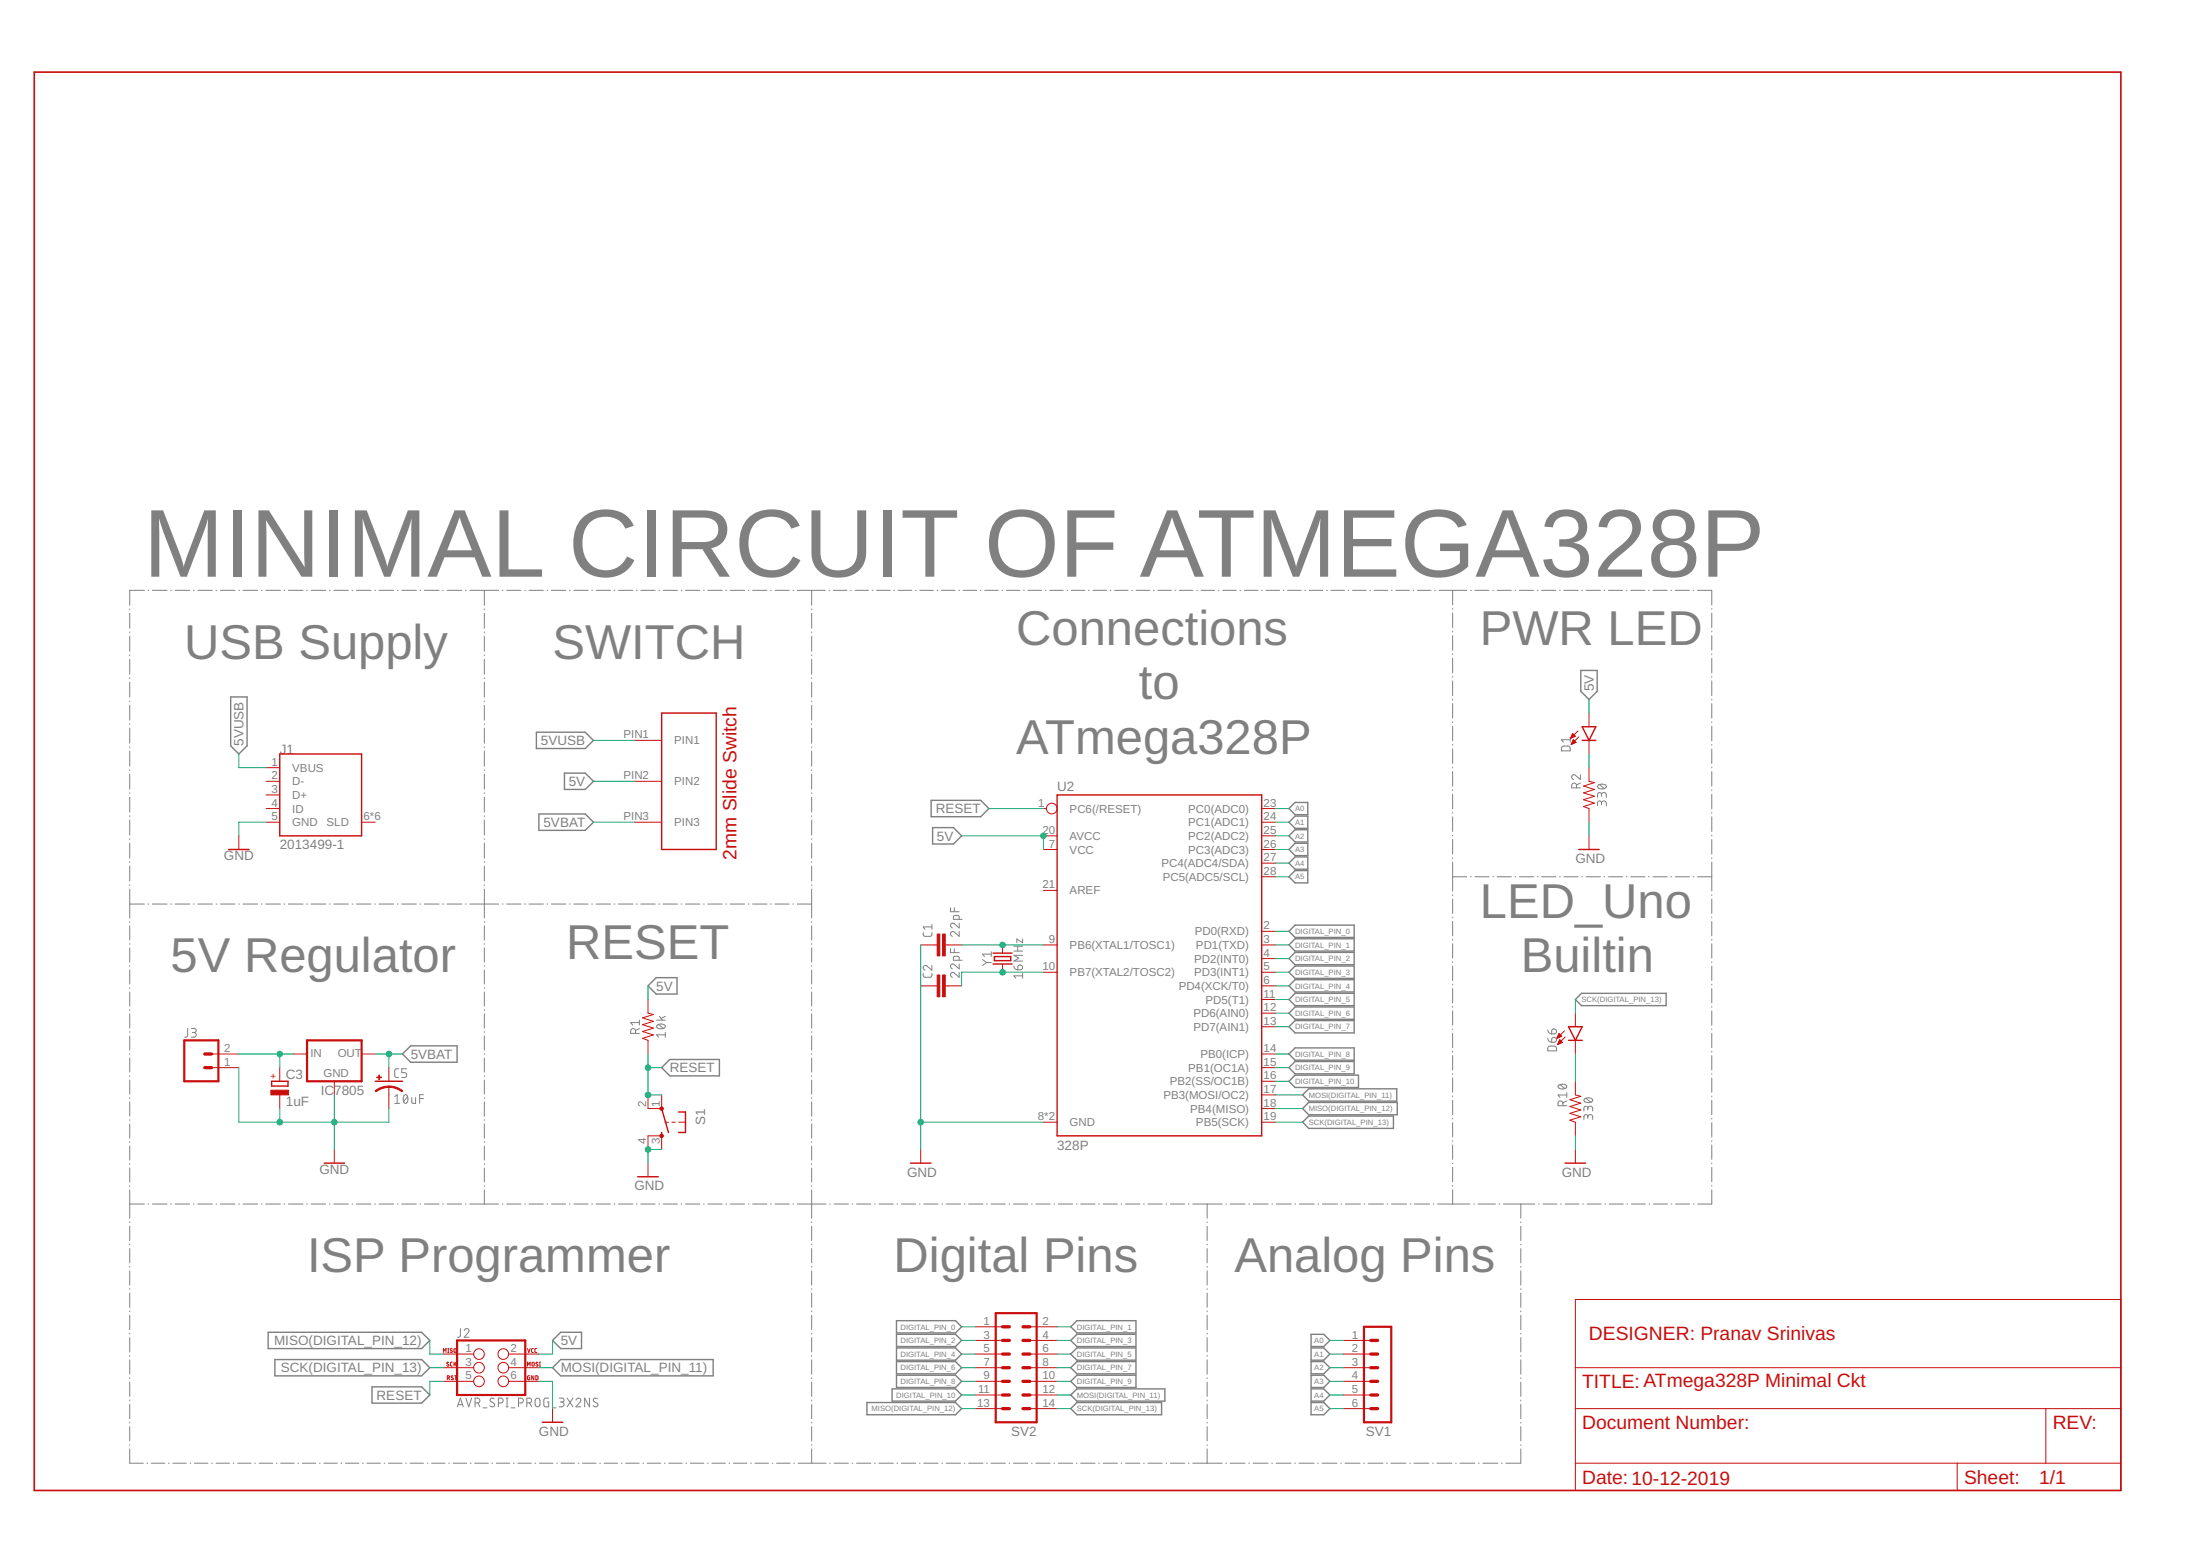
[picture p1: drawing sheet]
<svg xmlns="http://www.w3.org/2000/svg" width="594mm" height="420mm" viewBox="0 0 594 420" stroke-linecap="round" stroke-linejoin="round" font-family="sans-serif">
<g fill="none" stroke="#808080" stroke-width=".27">
<path d="M39 159.4h-4v4M40 159.4h.2M41.1 159.4h4M46.1 159.4h.2M47.3 159.4h3.9M52.2 159.4h.2M53.4 159.4h3.9M58.3 159.4h.2M59.5 159.4h4M64.5 159.4h.1M65.6 159.4h4M70.6 159.4h.2"/>
<path d="M71.8 159.4h3.9M76.7 159.4h.2M77.9 159.4h3.9M82.8 159.4h.2M84 159.4h3.9M88.9 159.4h.2M90.1 159.4h4M95.1 159.4h.1M96.2 159.4h4M101.2 159.4h.2M102.4 159.4h3.9M107.3 159.4h.2"/>
<path d="M108.5 159.4h3.9M113.4 159.4h.2M114.6 159.4h4M119.5 159.4h.2M120.7 159.4h4M125.7 159.4h.2M126.9 159.4h7.7M130.8 159.4v4M135.6 159.4h.2M136.8 159.4h3.9M141.7 159.4h.2M142.9 159.4h3.8"/>
<path d="M147.7 159.4h.2M148.9 159.4h3.9M153.8 159.4h.1M154.9 159.4h3.9M159.8 159.4h.2M161 159.4h3.8M165.8 159.4h.2M167 159.4h3.9M171.9 159.4h.2M173 159.4h3.9M177.9 159.4h.2M179.1 159.4h3.8"/>
<path d="M183.9 159.4h.2M185.1 159.4h3.9M190 159.4h.2M191.2 159.4h3.8M196 159.4h.2M197.2 159.4h3.9M202.1 159.4h.1M203.2 159.4h3.9M208.1 159.4h.2M209.3 159.4h3.8M214.1 159.4h.2M215.3 159.4h7.5"/>
<path d="M219.2 159.4v4M223.8 159.4h.2M225 159.4h3.7M229.7 159.4h.2M230.9 159.4h3.6M235.5 159.4h.2M236.7 159.4h3.7M241.4 159.4h.2M242.5 159.4h3.7M247.2 159.4h.2M248.4 159.4h3.7M253 159.4h.2"/>
<path d="M254.2 159.4h3.7M258.9 159.4h.2M260.1 159.4h3.6M264.7 159.4h.2M265.9 159.4h3.7M270.6 159.4h.2M271.8 159.4h3.6M276.4 159.4h.2M277.6 159.4h3.7M282.3 159.4h.1M283.4 159.4h3.7M288.1 159.4h.2"/>
<path d="M289.3 159.4h3.6M293.9 159.4h.2M295.1 159.4h3.7M299.8 159.4h.2M301 159.4h3.6M305.6 159.4h.2M306.8 159.4h3.7M311.5 159.4h.2M312.7 159.4h3.6M317.3 159.4h.2M318.5 159.4h3.7M323.2 159.4h.1"/>
<path d="M324.3 159.4h3.7M329 159.4h.2M330.2 159.4h3.6M334.8 159.4h.2M336 159.4h3.7M340.7 159.4h.2M341.9 159.4h3.6M346.5 159.4h.2M347.7 159.4h3.7M352.4 159.4h.2M353.5 159.4h3.7M358.2 159.4h.2"/>
<path d="M359.4 159.4h3.7M364 159.4h.2M365.2 159.4h3.7M369.9 159.4h.2M371.1 159.4h3.6M375.7 159.4h.2M376.9 159.4h3.7M381.6 159.4h.2M382.8 159.4h3.6M387.4 159.4h.2M388.6 159.4h7.5M392.3 159.4v3.9"/>
<path d="M397.1 159.4h.2M398.3 159.4h3.8M403.1 159.4h.2M404.3 159.4h3.8M409.1 159.4h.2M410.3 159.4h3.8M415.1 159.4h.2M416.3 159.4h3.8M421.1 159.4h.2M422.3 159.4h3.8M427.1 159.4h.2M428.3 159.4h3.9"/>
<path d="M433.2 159.4h.1M434.3 159.4h3.9M439.2 159.4h.2M440.4 159.4h3.8M445.2 159.4h.2M446.4 159.4h3.8M451.2 159.4h.2M452.4 159.4h3.8M457.2 159.4h.2M458.4 159.4h3.8v3.9M35 164.4v.2M35 165.6v4.1"/>
<path d="M35 170.6v.2M35 171.8v4.1M35 176.8v.2M35 178v4.1M130.8 164.4v.2M130.8 165.6v4.1M130.8 170.6v.2M130.8 171.8v4.1M130.8 176.8v.2M130.8 178v4.1M219.2 164.4v.2M219.2 165.6v4.1"/>
<path d="M219.2 170.6v.2M219.2 171.8v4.1M219.2 176.8v.2M219.2 178v4.1M392.3 164.3v.2M392.3 165.5v4M392.3 170.5v.1M392.3 171.6v4M392.3 176.6v.2M392.3 177.8v3.9M462.2 164.3v.2M462.2 165.5v4"/>
<path d="M462.2 170.5v.1M462.2 171.6v4M462.2 176.6v.2M462.2 177.8v3.9M35 183v.2M35 184.2v4.1M35 189.3v.1M35 190.4v4.1M35 195.5v.1M35 196.6v4.1M130.8 183v.2M130.8 184.2v4.1"/>
<path d="M130.8 189.3v.1M130.8 190.4v4.1M130.8 195.5v.1M130.8 196.6v4.1M219.2 183v.2M219.2 184.2v4.1M219.2 189.3v.1M219.2 190.4v4.1M219.2 195.5v.1M219.2 196.6v4.1M392.3 182.7v.2M392.3 183.9v3.9"/>
<path d="M392.3 188.8v.2M392.3 190v3.9M392.3 194.9v.2M392.3 196.1v3.9M424 199.1v1.3M424 199.7h-2.4l.6 .7M462.2 182.7v.2M462.2 183.9v3.9M462.2 188.8v.2M462.2 190v3.9M462.2 194.9v.2M462.2 196.1v3.9"/>
<path d="M35 201.7v.2M35 202.8v4.1M35 207.9v.2M35 209v4.1M35 214.1v.2M35 215.3v4M130.8 201.7v.2M130.8 202.8v4.1M130.8 207.9v.2M130.8 209v4.1M130.8 214.1v.2M130.8 215.3v4"/>
<path d="M219.2 201.7v.2M219.2 202.8v4.1M219.2 207.9v.2M219.2 209v4.1M219.2 214.1v.2M219.2 215.3v4M392.3 201v.2M392.3 202.2v4M392.3 207.2v.1M392.3 208.3v4M392.3 213.3v.2M392.3 214.5v3.9"/>
<path d="M392.3 219.4v.2M421.8 201.7l.5-.3 1.4 .2 .3 .3v.9h-2.4zM425.7 212.7v-.6a.66 .66 0 0 0-.6-.7 .66 .66 0 0 0-.7 .7v.6h2.4M426.8 209.2v1.3l-1.4-1.1a.65 .65 0 0 0-1 .2 .65 .65 0 0 0 .5 .9M426.8 211.4l-1.1 .6M431.6 212a1.33 1.33 0 0 1 2.1 .5 1.48 1.48 0 0 1-2.3-.1zM431.9 211.9l1.3 1M432.5 216.9a.66 .66 0 0 1 .6-.6 .66 .66 0 0 1 .7 .6v.7M432.5 217.3v-.5a.53 .53 0 0 0-.6-.5 .53 .53 0 0 0-.5 .5v.8M432.5 214.7a.66 .66 0 0 1 .6-.7 .66 .66 0 0 1 .7 .7v.6M432.5 215v-.5a.53 .53 0 0 0-.6-.5 .53 .53 0 0 0-.5 .5v.8M462.2 201v.2"/>
<path d="M462.2 202.2v4M462.2 207.2v.1M462.2 208.3v4M462.2 213.3v.2M462.2 214.5v3.9M462.2 219.4v.2M35 220.3v.2M35 221.5v4M35 226.5v.2M35 227.7v4M35 232.7v.2M35 233.9v4"/>
<path d="M35 238.9v.2M130.8 220.3v.2M130.8 221.5v4M130.8 226.5v.2M130.8 227.7v4M130.8 232.7v.2M130.8 233.9v4M130.8 238.9v.2M219.2 220.3v.2M219.2 221.5v4M219.2 226.5v.2M219.2 227.7v4"/>
<path d="M219.2 232.7v.2M219.2 233.9v4M219.2 238.9v.2M392.3 220.6v3.9M392.3 225.5v.2M392.3 226.7v3.9M392.3 231.6v.2M392.3 232.8v7.8M392.3 236.7h3.8M397.1 236.7h.2M398.3 236.7h3.8M403.1 236.7h.2"/>
<path d="M404.3 236.7h3.8M409.1 236.7h.2M410.3 236.7h3.8M415.1 236.7h.2M416.3 236.7h3.8M421.1 236.7h.2M422.3 236.7h3.8M427.1 236.7h.2M428.3 236.7h3.9M433.2 236.7h.1M434.3 236.7h3.9M439.2 236.7h.2"/>
<path d="M440.4 236.7h3.8M445.2 236.7h.2M446.4 236.7h3.8M451.2 236.7h.2M452.4 236.7h3.8M457.2 236.7h.2M458.4 236.7h3.8M462.2 220.6v3.9M462.2 225.5v.2M462.2 226.7v3.9M462.2 231.6v.2M462.2 232.8v7.8"/>
<path d="M35 244.1h4M35 240.1v7.8M35 248.9v.2M35 250v3.8M35 254.8v.2M35 256v3.8M40 244.1h.2M41.1 244.1h4M46.1 244.1h.2M47.3 244.1h3.9M52.2 244.1h.2M53.4 244.1h3.9"/>
<path d="M58.3 244.1h.2M59.5 244.1h4M64.5 244.1h.1M65.6 244.1h4M70.6 244.1h.2M71.8 244.1h3.9M76.7 244.1h.2M77.9 244.1h3.9M82.8 244.1h.2M84 244.1h3.9M88.9 244.1h.2M90.1 244.1h4"/>
<path d="M95.1 244.1h.1M96.2 244.1h4M101.2 244.1h.2M102.4 244.1h3.9M107.3 244.1h.2M108.5 244.1h3.9M113.4 244.1h.2M114.6 244.1h4M119.5 244.1h.2M120.7 244.1h4M125.7 244.1h.2M126.9 244.1h7.7"/>
<path d="M130.8 240.1v7.8M130.8 248.9v.2M130.8 250v3.8M130.8 254.8v.2M130.8 256v3.8M135.6 244.1h.2M136.8 244.1h3.9M141.7 244.1h.2M142.9 244.1h3.8M147.7 244.1h.2M148.9 244.1h3.9M153.8 244.1h.1"/>
<path d="M154.9 244.1h3.9M159.8 244.1h.2M161 244.1h3.8M165.8 244.1h.2M167 244.1h3.9M171.9 244.1h.2M173 244.1h3.9M177.9 244.1h.2M179.1 244.1h3.8M183.9 244.1h.2M185.1 244.1h3.9M190 244.1h.2"/>
<path d="M191.2 244.1h3.8M196 244.1h.2M197.2 244.1h3.9M202.1 244.1h.1M203.2 244.1h3.9M208.1 244.1h.2M209.3 244.1h3.8M214.1 244.1h.2M215.3 244.1h3.9M219.2 240.1v7.8M219.2 248.9v.2M219.2 250v3.8"/>
<path d="M219.2 254.8v.2M219.2 256v3.8M249.3 251.8v.7l.5 .3h1.5l.3-.3 .1-.7M251.7 249.6v1.4M251.7 250.3h-2.4l.5 .7M256.7 245.1v1.1h2.3M256.7 256.2v1h2.3M257.7 245.1v1.1M257.7 256.2v1M259 251.5v1.3l-1.3-1.1a.65 .65 0 0 0-1 .2 .65 .65 0 0 0 .5 .9M259 249.3v1.3l-1.3-1.2a.65 .65 0 0 0-1 .3 .65 .65 0 0 0 .5 .9M259 248.2v-.8l-.2-.2h-1l-.3 .2v.8h2.3"/>
<path d="M259 259.3v-.8l-.2-.2-1-.1-.3 .3v.8h2.3M265.3 259.1l1.1 .8M266.4 259.9l-1.1 .8M266.4 259.9h1.3M267.7 257.6h-2.4l.5 .7M267.7 257v1.3M273.8 256.8h2.3M273.8 255.5h2.3M274.8 255.5v1.3M276.1 253.5v1.1l-1.5-1.1v1.1M276.1 258h-2.3l1.3 .7-1.3 .8h2.3M392.3 241.6v.2"/>
<path d="M392.3 242.8v3.8M392.3 247.6v.2M392.3 248.8v3.9M392.3 253.7v.2M392.3 254.8v3.9M392.3 259.7v.2M462.2 241.6v.2M462.2 242.8v3.8M462.2 247.6v.2M462.2 248.8v3.9M462.2 253.7v.2M462.2 254.8v3.9"/>
<path d="M462.2 259.7v.2M35 260.8v.1M35 261.9v3.8M35 266.7v.2M35 267.9v3.8M35 272.6v.2M35 273.8v3.8M35 278.6v.2M35 279.8v3.7M50.7 277.7l-.1 2-.2 .3-.5 .1M51.7 277.7h.8a.53 .53 0 0 1 .5 .6 .53 .53 0 0 1-.5 .5h-.6M52.3 278.8a.65 .65 0 0 1 .7 .6 .65 .65 0 0 1-.7 .7h-.6"/>
<path d="M130.8 260.8v.1M130.8 261.9v3.8M130.8 266.7v.2M130.8 267.9v3.8M130.8 272.6v.2M130.8 273.8v3.8M130.8 278.6v.2M130.8 279.8v3.7M171.6 279v-.6a.66 .66 0 0 0-.6-.7 .66 .66 0 0 0-.7 .7v.6h2.4M172.7 277.7l-1.1 .6M172.7 276.1h-2.4l.5 .7M172.7 275.5v1.3"/>
<path d="M177.3 275.5h2.4M177.4 276.9a1.48 1.48 0 0 1 2.3 .3 1.4 1.4 0 0 1-2.4 0zM177.8 276.6l1.3 1.1M178.1 274.4l.8 1.1M179.7 279.4h-2.4l.5 .7M179.7 278.8v1.3M179.7 274.4l-1.2 .6M219.2 260.8v.1M219.2 261.9v3.8M219.2 266.7v.2M219.2 267.9v3.8M219.2 272.6v.2"/>
<path d="M219.2 273.8v3.8M219.2 278.6v.2M219.2 279.8v3.7M249.3 262.8v.8l.5 .3 1.6-.1 .3-1M251.7 260.7v1.3l-1.4-1.1a.64 .64 0 0 0-1 .2 .64 .64 0 0 0 .5 .9M259 262.6v1.3l-1.3-1.1a.65 .65 0 0 0-1 .2 .65 .65 0 0 0 .5 .9M259 260.3v1.3l-1.3-1.1a.65 .65 0 0 0-1 .2 .65 .65 0 0 0 .5 .9M273.8 260.8l.3 .8 .7 .3M275 260.7a.67 .67 0 0 1 1.1 .3 .67 .67 0 0 1-.6 .9h-.7v-1zM276.1 263.5h-2.3l.5 .6M276.1 262.8v1.3M392.3 260.9v3.9"/>
<path d="M392.3 265.7v.2M392.3 266.9v3.9M392.3 271.8v.2M392.3 273v3.8M392.3 277.8v.2M392.3 279v3.9M418 278.1l.3 .7 .7 .4M419.1 278.1a.68 .68 0 0 1 1.1 .1 .68 .68 0 0 1-.5 1h-.7zM462.2 260.9v3.9M462.2 265.7v.2M462.2 266.9v3.9M462.2 271.8v.2"/>
<path d="M462.2 273v3.8M462.2 277.8v.2M462.2 279v3.9M35 284.5v.2M35 285.7v3.8M35 290.5v.2M35 291.7v3.7M35 296.4v.2M35 297.6v3.7M106.6 296.1l.7-.5v2.3M106.6 297.9h1.3M107.6 288.6l-.8 .1-.2 .4v1.5l.4 .3 .6 .1"/>
<path d="M109.1 295.8a.64 .64 0 0 1 .8-.1 .64 .64 0 0 1 .3 .8 1.01 1.01 0 0 1-.8 1.4 1.69 1.69 0 0 1-.3-2.1zM109.8 288.6h-1.3v1h.8a.67 .67 0 0 1 .5 .7 .67 .67 0 0 1-.5 .7h-.8M110 296.1l-1 1.3M111.2 296.4v1.3l.4 .2h.6v-1.5M113.3 296.6h1.1M114.4 295.6h-1.1v2.3M130.8 284.5v.2M130.8 285.7v3.8M130.8 290.5v.2M130.8 291.7v3.7M130.8 296.4v.2M130.8 297.6v3.7"/>
<path d="M219.2 284.5v.2M219.2 285.7v3.8M219.2 290.5v.2M219.2 291.7v3.7M219.2 296.4v.2M219.2 297.6v3.7M392.3 283.8v.3M392.3 285v3.9M392.3 289.9v.2M392.3 291.1v3.8M392.3 295.9v.2M392.3 297.1v3.9"/>
<path d="M418 280.4l.3 .7 .7 .3M418.1 282.7l.5-.2 1.5 .1 .2 .3v.9h-2.3zM419.1 280.3a.68 .68 0 0 1 1.1 .1 .68 .68 0 0 1-.5 1h-.7zM420.8 293.1a1.5 1.5 0 0 1 2.3 .3 1.38 1.38 0 0 1-2.4 0zM421.2 292.9l1.4 1M422 298.6v-.7a.66 .66 0 0 0-.6-.6 .66 .66 0 0 0-.7 .6v.7h2.4M423.1 297.3l-1.1 .5M423.1 295.7h-2.4l.5 .6M423.1 295v1.3M427.8 296.8a1.48 1.48 0 0 1 2.3 .3 1.4 1.4 0 0 1-2.4 0zM428.2 296.6l1.4 1M428.8 299.3a.66 .66 0 0 1 .6-.6 .66 .66 0 0 1 .7 .6v.7"/>
<path d="M428.8 299.7v-.5a.53 .53 0 0 0-.6-.5 .53 .53 0 0 0-.5 .5v.8M462.2 283.8v.3M462.2 285v3.9M462.2 289.9v.2M462.2 291.1v3.8M462.2 295.9v.2M462.2 297.1v3.9M35 302.3v.2M35 303.5v3.8M35 308.3v.2M35 309.5v3.7M35 314.2v.2"/>
<path d="M35 315.4v3.8M130.8 302.3v.2M130.8 303.5v3.8M130.8 308.3v.2M130.8 309.5v3.7M130.8 314.2v.2M130.8 315.4v3.8M219.2 302.3v.2M219.2 303.5v3.8M219.2 308.3v.2M219.2 309.5v3.7M219.2 314.2v.2"/>
<path d="M219.2 315.4v3.8M392.3 302v.2M392.3 303.1v3.9M392.3 308v.2M392.3 309.2v3.9M392.3 314v.2M392.3 315.2v3.9M428.8 301.6a.66 .66 0 0 1 .6-.7 .66 .66 0 0 1 .7 .7v.7M428.8 302v-.5a.53 .53 0 0 0-.6-.5 .53 .53 0 0 0-.5 .5v.8M462.2 302v.2M462.2 303.1v3.9M462.2 308v.2"/>
<path d="M462.2 309.2v3.9M462.2 314v.2M462.2 315.2v3.9M35 320.2v.2M35 321.4v7.6M35 329.9v.2M35 331.1v3.9M35 336v.1M35 337.1v3.9M35 325.1h4M40 325.1h.2M41.1 325.1h4"/>
<path d="M46.1 325.1h.2M47.3 325.1h3.9M52.2 325.1h.2M53.4 325.1h3.9M58.3 325.1h.2M59.5 325.1h4M64.5 325.1h.1M65.6 325.1h4M70.6 325.1h.2M71.8 325.1h3.9M76.7 325.1h.2M77.9 325.1h3.9"/>
<path d="M82.8 325.1h.2M84 325.1h3.9M88.9 325.1h.2M90.1 325.1h4M95.1 325.1h.1M96.2 325.1h4M101.2 325.1h.2M102.4 325.1h3.9M107.3 325.1h.2M108.5 325.1h3.9M113.4 325.1h.2M114.6 325.1h4"/>
<path d="M119.5 325.1h.2M120.7 325.1h4M125.7 325.1h.2M126.9 325.1h7.7M130.8 320.2v.2M130.8 321.4v3.7M135.6 325.1h.2M136.8 325.1h3.9M141.7 325.1h.2M142.9 325.1h3.8M147.7 325.1h.2M148.9 325.1h3.9"/>
<path d="M153.8 325.1h.1M154.9 325.1h3.9M159.8 325.1h.2M161 325.1h3.8M165.8 325.1h.2M167 325.1h3.9M171.9 325.1h.2M173 325.1h3.9M177.9 325.1h.2M179.1 325.1h3.8M183.9 325.1h.2M185.1 325.1h3.9"/>
<path d="M190 325.1h.2M191.2 325.1h3.8M196 325.1h.2M197.2 325.1h3.9M202.1 325.1h.1M203.2 325.1h3.9M208.1 325.1h.2M209.3 325.1h3.8M214.1 325.1h.2M215.3 325.1h7.8M219.2 320.2v.2M219.2 321.4v7.6"/>
<path d="M219.2 329.9v.2M219.2 331.1v3.9M219.2 336v.1M219.2 337.1v3.9M224 325.1h.2M225.2 325.1h3.9M230.1 325.1h.2M231.3 325.1h3.9M236.2 325.1h.1M237.3 325.1h3.9M242.2 325.1h.2M243.4 325.1h3.9"/>
<path d="M248.3 325.1h.2M249.4 325.1h3.9M254.3 325.1h.2M255.5 325.1h3.9M260.4 325.1h.2M261.6 325.1h3.8M266.4 325.1h.2M267.6 325.1h3.9M272.5 325.1h.2M273.7 325.1h3.8M278.5 325.1h.2M279.7 325.1h3.9"/>
<path d="M284.6 325.1h.2M285.8 325.1h3.8M290.6 325.1h.2M291.8 325.1h3.9M296.7 325.1h.2M297.9 325.1h3.9M302.7 325.1h.2M303.9 325.1h3.9M308.8 325.1h.2M310 325.1h3.9M314.9 325.1h.1M316 325.1h3.9"/>
<path d="M320.9 325.1h.2M322.1 325.1h7.9M326 325.1v3.9M326 329.9v.2M326 331.1v3.9M326 336v.1M326 337.1v3.9M331 325.1h.2M332.2 325.1h4M337.2 325.1h.2M338.4 325.1h4.1M343.5 325.1h.1"/>
<path d="M344.6 325.1h4.1M349.7 325.1h.2M350.9 325.1h4M355.9 325.1h.2M357.1 325.1h4M362.1 325.1h.2M363.3 325.1h4.1M368.3 325.1h.3M369.5 325.1h4.1M374.6 325.1h.2M375.8 325.1h4M380.8 325.1h.2"/>
<path d="M382 325.1h4M387 325.1h.2M388.2 325.1h8.7M392.3 320.1v.2M392.3 321.3v3.8M397.9 325.1h.2M399.1 325.1h4.7M404.8 325.1h.2M406 325.1h8.5M410.7 325.1v3.9M410.7 329.9v.2M410.7 331.1v3.9"/>
<path d="M410.7 336v.1M410.7 337.1v3.9M415.5 325.1h.1M416.6 325.1h3.8M421.4 325.1h.2M422.6 325.1h3.8M427.4 325.1h.2M428.6 325.1h3.8M433.4 325.1h.2M434.6 325.1h3.7M439.3 325.1h.2M440.5 325.1h3.8"/>
<path d="M445.3 325.1h.2M446.5 325.1h3.8M451.3 325.1h.2M452.5 325.1h3.7M457.2 325.1h.2M462.2 321.3v3.8h-3.8M462.2 320.1v.2M35 342v.2M35 343.2v3.8M35 348v.2M35 349.2v3.8M35 354v.2"/>
<path d="M35 355.2v3.8M124.3 358.8v1.9l-.3 .4h-.5M125.3 359.3a.64 .64 0 0 1 1-.5 .64 .64 0 0 1 .1 1l-1.1 1.3h1.4M219.2 342v.2M219.2 343.2v3.8M219.2 348v.2M219.2 349.2v3.8M219.2 354v.2M219.2 355.2v3.8M326 342v.2M326 343.2v3.8M326 348v.2"/>
<path d="M326 349.2v3.8M326 354v.2M326 355.2v3.8M410.7 342v.2M410.7 343.2v3.8M410.7 348v.2M410.7 349.2v3.8M410.7 354v.2M410.7 355.2v3.8M35 360v.2M35 361.2v3.8M35 366v.2"/>
<path d="M35 367.2v3.9M35 372v.2M35 373.2v3.9M35 378v.2M35 379.2v3.9M123.5 379.9l.8-2.4 .8 2.4M123.7 379.3h1.2M125.8 377.5l.8 2.4 .8-2.4M128.3 378.8h.6a.66 .66 0 0 0 .7-.6 .66 .66 0 0 0-.7-.7h-.6v2.4M129.1 378.8l.5 1.1M133.5 377.7a.58 .58 0 0 0-.9-.1 .58 .58 0 0 0 0 .9l.7 .4a.59 .59 0 0 1 .1 .9 .59 .59 0 0 1-.9-.1l-.2-.1M134.6 378.8h.6a.66 .66 0 0 0 .7-.6 .66 .66 0 0 0-.7-.7h-.6v2.4"/>
<path d="M136.7 377.5h.5M136.7 379.9h.5M136.9 377.5v2.4M140 378.8h.7a.66 .66 0 0 0 .6-.6 .66 .66 0 0 0-.6-.7h-.7v2.4M142.3 378.8h.6a.66 .66 0 0 0 .7-.6 .66 .66 0 0 0-.7-.7h-.6v2.4M143 378.8l.6 1.1M144.6 377.8a.65 .65 0 0 1 .8-.3 .65 .65 0 0 1 .4 .7v1a.66 .66 0 0 1-.6 .7 .66 .66 0 0 1-.7-.7zM148.2 377.5l-1 .1-.3 .2v1.6l.2 .4 1.1 .1v-1.3h-.4M151 377.5h.8a.52 .52 0 0 1 .5 .5 .52 .52 0 0 1-.5 .6h-.5M151.7 378.6a.66 .66 0 0 1 .6 .6 .66 .66 0 0 1-.6 .7h-.7M153.1 377.5l1.6 2.4M154.7 377.5l-1.6 2.4"/>
<path d="M155.5 378.1a.65 .65 0 0 1 .9-.6 .65 .65 0 0 1 .3 1.1l-1.2 1.3h1.3M159.2 377.5v2.4l-1.3-2.4v2.4M161.3 377.7a.58 .58 0 0 0-.9-.1 .58 .58 0 0 0 .1 .9l.7 .4a.59 .59 0 0 1 .1 .9 .59 .59 0 0 1-.9-.1l-.3-.1M219.2 360v.2M219.2 361.2v3.8M219.2 366v.2M219.2 367.2v3.9M219.2 372v.2M219.2 373.2v3.9M219.2 378v.2M219.2 379.2v3.9M326 360v.2"/>
<path d="M326 361.2v3.8M326 366v.2M326 367.2v3.9M326 372v.2M326 373.2v3.9M326 378v.2M326 379.2v3.9M410.7 360v.2M410.7 361.2v3.8M410.7 366v.2M410.7 367.2v3.9M410.7 372v.2"/>
<path d="M410.7 373.2v3.9M410.7 378v.2M410.7 379.2v3.9M35 384v.3M35 385.2v3.9M35 390.1v.2M35 391.2v3.9h3.7M39.7 395.1h.2M40.9 395.1h3.6M45.5 395.1h.2M46.7 395.1h3.6M51.3 395.1h.2"/>
<path d="M52.5 395.1h3.7M57.1 395.1h.2M58.3 395.1h3.7M63 395.1h.2M64.2 395.1h3.6M68.8 395.1h.2M70 395.1h3.6M74.6 395.1h.2M75.8 395.1h3.6M80.4 395.1h.2M81.6 395.1h3.7M86.3 395.1h.1"/>
<path d="M87.4 395.1h3.7M92.1 395.1h.2M93.3 395.1h3.6M97.9 395.1h.2M99.1 395.1h3.6M103.7 395.1h.2M104.9 395.1h3.6M109.5 395.1h.2M110.7 395.1h3.7M115.4 395.1h.1M116.5 395.1h3.7M121.2 395.1h.2"/>
<path d="M122.4 395.1h3.6M127 395.1h.2M128.2 395.1h3.6M130.5 380.2h1M132.8 395.1h.2M134 395.1h3.7M138 380.2h1M138.6 395.1h.3M139.8 395.1h3.7M144.5 395.1h.2M145.6 395.1h3.7M149.1 380.2h1.1"/>
<path d="M150.3 395.1h.2M151.5 395.1h3.6M156.1 395.1h.2M157.3 395.1h3.7M161.9 395.1h.2M163.1 395.1h3.7M167.8 395.1h.2M169 395.1h3.6M173.6 395.1h.2M174.8 395.1h3.6M179.4 395.1h.2M180.6 395.1h3.6"/>
<path d="M185.2 395.1h.2M186.4 395.1h3.7M191.1 395.1h.1M192.2 395.1h3.7M196.9 395.1h.2M198.1 395.1h3.6M202.7 395.1h.2M203.9 395.1h3.6M208.5 395.1h.2M209.7 395.1h3.6M214.3 395.1h.2M215.5 395.1h7.6"/>
<path d="M219.2 384v.3M219.2 385.2v3.9M219.2 390.1v.2M219.2 391.2v3.9M224 395.1h.2M225.2 395.1h3.9M230.1 395.1h.2M231.3 395.1h3.9M236.2 395.1h.1M237.3 395.1h3.9M242.2 395.1h.2M243.4 395.1h3.9"/>
<path d="M248.3 395.1h.2M249.4 395.1h3.9M254.3 395.1h.2M255.5 395.1h3.9M260.4 395.1h.2M261.6 395.1h3.8M266.4 395.1h.2M267.6 395.1h3.9M272.5 395.1h.2M273.7 395.1h3.8M278.5 395.1h.2M279.7 395.1h3.9"/>
<path d="M284.6 395.1h.2M285.8 395.1h3.8M290.6 395.1h.2M291.8 395.1h3.9M296.7 395.1h.2M297.9 395.1h3.9M302.7 395.1h.2M303.9 395.1h3.9M308.8 395.1h.2M310 395.1h3.9M314.9 395.1h.1M316 395.1h3.9"/>
<path d="M320.9 395.1h.2M322.1 395.1h7.9M326 384v.3M326 385.2v3.9M326 390.1v.2M326 391.2v3.9M331 395.1h.2M332.2 395.1h4M337.2 395.1h.2M338.4 395.1h4M343.4 395.1h.2M344.6 395.1h4"/>
<path d="M349.6 395.1h.2M350.8 395.1h4M355.8 395.1h.2M357 395.1h4M362 395.1h.2M363.2 395.1h4M368.2 395.1h.2M369.4 395.1h4M374.4 395.1h.2M375.6 395.1h4M380.6 395.1h.2M381.8 395.1h4"/>
<path d="M386.8 395.1h.2M388 395.1h4M393 395.1h.2M394.2 395.1h4.1M399.2 395.1h.2M400.4 395.1h4.1M405.4 395.1h.3M410.7 391.2v3.9h-4.1M410.7 384v.3M410.7 385.2v3.9M410.7 390.1v.2"/>
</g>
<g fill="none" stroke="#808080" stroke-width=".38">
<path d="M62.3 188.2h4.4v13.2l-2.2 2.2-2.2-2.2zM144.8 197.7h13.2l2.3 2.2-2.3 2.2h-13.2zM426.9 181h4.4v5.7l-2.2 2.2-2.2-2.2zM145.5 219.8h12.5l2.3 2.2-2.3 2.2h-12.5zM152.4 208.8h5.6l2.3 2.2-2.3 2.2h-5.6zM251.4 216.1h13.4l2.2 2.2-2.2 2.2h-13.4zM348.1 218.3l1.6-1.6h3.4v3.3h-3.4zM251.8 223.5h5.7l2.2 2.2-2.2 2.2h-5.7zM348.1 222l1.6-1.6h3.4v3.3h-3.4zM348.1 225.7l1.6-1.7h3.4v3.4h-3.4zM349.7 227.7h3.4v3.3h-3.4l-1.6-1.6zM349.7 231.4h3.4v3.3h-3.4l-1.6-1.6z"/>
<path d="M349.7 235.1h3.4v3.3h-3.4l-1.6-1.7zM349.7 249.8h16v3.3h-16l-1.6-1.6zM349.7 253.5h16v3.3h-16l-1.6-1.6zM349.7 257.2h16v3.3h-16l-1.6-1.7zM177.2 264h5.6v4.4h-5.6l-2.2-2.2zM348.1 277.2l1.6-1.6h16v3.3h-16zM349.7 260.9h16v3.3h-16l-1.6-1.7zM349.7 264.5h16v3.4h-16l-1.6-1.7zM349.7 268.2h16v3.3h-16l-1.6-1.6zM349.7 271.9h16v3.3h-16l-1.6-1.6zM427.1 268.2h22.8v3.3h-22.8l-1.7-1.6zM108.7 284.6l2.2-2.2h12.5v4.4h-12.5z"/>
<path d="M178.7 288.3l2.2-2.2h13.4v4.4h-13.4zM348.1 284.6l1.6-1.6h16v3.3h-16zM348.1 288.3l1.6-1.7h16v3.4h-16zM348.1 292l1.6-1.7h17.1v3.3h-17.1zM353.4 294h23.8v3.3h-23.8l-1.7-1.6zM353.4 297.7h23.9v3.3h-23.9l-1.7-1.7zM351.7 303l1.7-1.6h22.9v3.3h-22.9zM72.4 359.7h41.5l2.2 2.2-2.2 2.3h-41.5zM242.1 356.6h15.9l1.7 1.7-1.7 1.6h-15.9zM289.1 358.3l1.7-1.7h15.9v3.3h-15.9zM74.2 367.1h39.7l2.2 2.2-2.2 2.2h-39.7zM100.5 374.5h13.4l2.2 2.2-2.2 2.2h-13.4z"/>
<path d="M149.2 361.9l2.2-2.2h5.6v4.5h-5.6zM149.2 369.3l2.2-2.2h41.2v4.4h-41.2zM234.1 378.7h23.9l1.7 1.7-1.7 1.6h-23.9zM240.9 375h17.1l1.7 1.7-1.7 1.6h-17.1zM242.1 360.3h15.9l1.7 1.6-1.7 1.7h-15.9zM242.1 364h15.9l1.7 1.6-1.7 1.7h-15.9zM242.1 367.7h15.9l1.7 1.6-1.7 1.7h-15.9zM242.1 371.3h15.9l1.7 1.7-1.7 1.6h-15.9zM289.1 361.9l1.7-1.6h15.9v3.3h-15.9zM289.1 365.6l1.7-1.6h15.9v3.3h-15.9zM289.1 369.3l1.7-1.6h15.9v3.3h-15.9zM289.1 373l1.7-1.7h15.9v3.3h-15.9z"/>
<path d="M289.1 376.7l1.7-1.7h23.8v3.3h-23.8zM354 360.3h3.5l1.6 1.6-1.6 1.7h-3.5zM354 364h3.5l1.6 1.6-1.6 1.7h-3.5zM354 367.7h3.5l1.6 1.6-1.6 1.7h-3.5zM354 371.3h3.5l1.6 1.7-1.6 1.6h-3.5zM354 375h3.5l1.6 1.7-1.6 1.6h-3.5zM354 378.7h3.5l1.6 1.7-1.6 1.6h-3.5zM289.1 380.4l1.7-1.7h22.9v3.3h-22.9z"/>
</g>
<path d="M49.8 280.9h9.2v11.1h-9.2zM82.9 280.9h14.7v11.1h-14.7zM268.9 354.6h11v29.4h-11zM368.3 358.3h7.4v25.7h-7.4zM123.4 361.9h18.4v14.8h-18.4z" fill="none" stroke="#c90d0c" stroke-width=".59"/>
<g fill="none" stroke="#c90d0c" stroke-width=".27">
<path d="M171.3 199.9h7.4M424.1 199.3h.1M424.2 199.2h.4M424.3 199h.8M424.4 198.8h1M424.5 198.6h.7M424.5 198.4h.5M424.6 198.2h.2M424.7 198.1l.7 .7-1.3 .6zM424.8 199.9h.2M426.1 197.3l-2 2.1M426.3 199l-2 2"/>
<path d="M429.1 192.6v3.6M429.1 199.9v3.7M71.9 207.3h3.6M71.9 211h3.6M71.9 214.7h3.6M71.9 218.3h3.6M171.3 211h7.4M281.8 218.3h.8M340.7 218.3h3.7M424.4 200.9h.3M424.5 200.7h.6M424.5 200.5h1.1"/>
<path d="M424.6 200.3h.8M424.7 200.1h.5M425.6 200.5l-.7-.8-.6 1.3M425.6 200.5l-1.3 .5M429.1 207.3v3.7l1.5 .3-3 1 3 .9-3 .9 3 .9-3 .9 3 1-3 .9 1.5 .5v3.7M64.5 225.7v3.7M71.9 222h3.6M97.6 222h3.7M171.3 222h7.4M281.8 229.4h3.7M281.8 225.7h3.7M340.7 222h3.7"/>
<path d="M340.7 229.4h3.7M340.7 225.7h3.7M340.7 236.7h3.7M340.7 233.1h3.7M429.1 225.7v3.7M248.6 255.2h4.4M255.3 255.2h4.4M270.7 255.2v2.2M281.8 255.2h3.7M281.8 240.4h3.7M340.7 255.2h3.7M340.7 258.8h3.7"/>
<path d="M340.7 251.5h3.7M175 269.9v3.7l1.4 .3-2.9 .9 2.9 1-2.9 .9 2.9 .9-2.9 .9 2.9 1-2.9 .9 1.5 .5v3.7M248.6 266.2h4.4M255.3 266.2h4.4M270.7 260.3v2.2M281.8 262.5h3.7M340.7 262.5h3.7M340.7 277.2h3.7M340.7 273.6h3.7M340.7 269.9h3.7M340.7 266.2h3.7M420.6 279.9h.9"/>
<path d="M420.7 279.7h.9M420.8 279.6h.6M420.9 279.4h.4M420.9 279.2h.2M421 279.1l.7 .7-1.3 .6zM422.4 278.4l-2 2M425.4 273.6v3.6M57.1 284.6h7.4M57.1 288.3h7.4M75.5 288.3v3.7M75.5 295.7v3.6M79.2 284.6h3.7"/>
<path d="M90.3 292v3.7M97.6 284.6h3.7M105 288.3v3.7M105 293.5v5.8M175 295.7v3.6h3.7v-3.6M340.7 284.6h3.7M340.7 299.3h3.7M340.7 295.7h3.7M340.7 292h3.7M340.7 288.3h3.7M420.5 280.3h.1M420.5 280.1h.5"/>
<path d="M420.6 282h.1M420.7 281.8h.4M420.8 281.6h.7M420.9 281.5h1M420.9 281.3h.8M421 281.1h.5M421.1 280.9h.2M421.2 280.8l.7 .7-1.3 .5zM422.6 280l-2 2M425.4 280.9v3.7M425.4 292v3.7l1.5 .3-3 .9 3 1-3 .9 3 .9-3 .9 3 1-3 .9 1.5 .5v3.7M90.3 310.4v3.7"/>
<path d="M175 310.4v-3.7h3.7v3.7M175 314.1v3.7M179.6 303h.9M181.4 303h1M183.3 303h1.8M248.6 310.4v3.7M281.8 303h3.7M340.7 303h3.7M425.4 310.4v3.7M263.4 358.3h7.3M278.1 358.3h7.4M425.4 350.9h147.3v51.6h-147.3z"/>
<path d="M119.7 365.2v-1.1l.4 .6 .3-.6v1.1M119.7 365.6h8.2M119.7 369.3h8.2M119.7 373h8.2M120.8 372.1l.5-.1v-.4l-.5-.1v1.1M120.9 365.2h.3M120.9 364.1h.3M121.1 364.1v1.1M121.2 367.9l-.3-.1-.3 .3 .5 .3a.28 .28 0 0 1-.1 .5 .28 .28 0 0 1-.4-.2M121.2 372.1l.2 .5M122.1 364.2l-.3-.1-.2 .3 .4 .4a.29 .29 0 0 1 0 .4 .29 .29 0 0 1-.4-.1M122.1 367.8l-.5 .3 .1 .7 .4 .1"/>
<path d="M122.3 371.6l-.2-.1-.2 .3 .4 .3a.29 .29 0 0 1-.1 .5 .29 .29 0 0 1-.4-.2M122.6 367.8v1.1M122.6 364.3l.2-.1 .3 .1 .1 .6-.2 .3-.4-.2zM122.8 371.5h.6M122.8 368.2l.4 .7M123.1 371.5v1.1M123.2 367.8l-.6 .7M137.4 365.6h8.1M137.4 369.3h8.1M137.4 373h8.1M142.5 368.9v-1.1l.3 .6 .4-.6v1.1M142.5 364.1l.3 1.1 .4-1.1"/>
<path d="M143 371.5l-.5 .1 .1 .9 .4 .1v-.6h-.1M143.8 367.9l.2-.1 .3 .3v.5l-.3 .3-.3-.3zM144 364.1l-.4 .3v.7l.4 .1M144.2 371.5v1.1l-.6-1.1v1.1M144.7 371.5l.6 .2-.2 .9h-.4zM144.9 364.1l-.5 .3 .1 .7 .4 .1M145.2 367.9l-.2-.1-.3 .3 .5 .3a.28 .28 0 0 1-.1 .5 .28 .28 0 0 1-.4-.2M145.7 368.9h.2M145.7 367.8h.2M145.8 367.8v1.1M263.4 365.6h7.3M263.4 369.3h7.3"/>
<path d="M263.4 373h7.3M263.4 361.9h7.3M263.4 376.7h7.3M278.1 365.6h7.4M278.1 369.3h7.4M278.1 373h7.4M278.1 361.9h7.4M278.1 376.7h7.4M362.8 365.6h7.4M362.8 369.3h7.4M362.8 373h7.4M362.8 361.9h7.4"/>
<path d="M362.8 376.7h7.4M425.4 369.3h147.3M149.2 380.4v3.6M263.4 380.4h7.3M278.1 380.4h7.4M362.8 380.4h7.4M425.4 380.4h147.3M425.4 395.1h147.3M528.5 395.1v7.4M552.4 380.4v14.7"/>
<circle cx="284" cy="218.3" r="1.44"/>
<circle cx="129.3" cy="365.6" r="1.44"/>
<circle cx="129.3" cy="369.3" r="1.44"/>
<circle cx="129.3" cy="373" r="1.44"/>
<circle cx="135.9" cy="369.3" r="1.44"/>
<circle cx="135.9" cy="365.6" r="1.44"/>
<circle cx="135.9" cy="373" r="1.44"/>
</g>
<g fill="none" stroke="#c90d0c" stroke-width=".38">
<path d="M178.7 192.6h14.7v36.8h-14.7zM427.2 196.2h3.7l-1.8 3.7zM427.2 199.9h3.7M75.5 203.6h22.1v22.1h-22.1zM285.5 214.7h55.2v92h-55.2zM61.7 229.4h5.6M426.3 229.4h5.5M268.2 257.4h5.1M268.5 258.3h4.4v1.1h-4.4zM268.2 260.3h5.1M423.6 277.2h3.6l-1.8 3.7zM73.3 292h4.5v1.3h-4.5z"/>
<path d="M101.3 292h7.4M178.7 299.3l1.8 6.5M423.6 280.9h3.6M87.5 314.1h5.5M172.2 317.8h5.5M178.7 305.8v.9M183.3 300.3h1.8v5.5h-1.8M245.9 314.1h5.5M422.6 314.1h5.6M146.4 384h5.6"/>
</g>
<g fill="#c90d0c" stroke="#c90d0c" stroke-width=".27">
<path d="M254.5 252.2h.7v5.9h-.7z"/>
<path d="M253.1 252.2h.7v5.9h-.7z"/>
<path d="M254.5 263.3h.7v5.9h-.7z"/>
<path d="M253.1 263.3h.7v5.9h-.7z"/>
<path d="M101.7 290.8h1.3v.2h-1.3z"/>
<path d="M102.3 290.3h.2v1.2h-.2z"/>
<path d="M73.2 294.4h4.7v1.3h-4.7z"/>
</g>
<g fill="#c90d0c" stroke="#c90d0c" stroke-width=".27">
<path d="M105 293.2l2.3 .5 1.4 .8-.2 .3-1.7-.9-1.8-.3z" fill-rule="evenodd"/>
<path d="M101.3 294.5l1.4-.8 2.3-.4v.3l-1.8 .3-1.7 .9z" fill-rule="evenodd"/>
<circle cx="178.7" cy="299.3" r=".48"/>
<circle cx="178.7" cy="306.7" r=".48"/>
</g>
<g fill="none" stroke="#c90d0c" stroke-width=".89">
<path d="M55.3 284.6h1.8M55.3 288.3h1.8M270.7 358.3h1.9M276.2 358.3h1.9M270.7 369.3h1.9M270.7 365.6h1.9M270.7 361.9h1.9M270.7 376.7h1.9M270.7 373h1.9M276.2 369.3h1.9M276.2 365.6h1.9M276.2 361.9h1.9"/>
<path d="M276.2 376.7h1.9M276.2 373h1.9M370.2 369.3h1.8M370.2 365.6h1.8M370.2 361.9h1.8M370.2 376.7h1.8M370.2 373h1.8M270.7 380.4h1.9M276.2 380.4h1.9M370.2 380.4h1.8"/>
</g>
<path d="M9.2 19.5h563.5v383h-563.5z" fill="none" stroke="#c90d0c" stroke-width=".44"/>
<g fill="none" stroke="#0dab76" stroke-width=".27">
<path d="M160.3 199.9h11M429.1 188.9v3.7M64.5 203.6v3.7h7.4M160.3 211h11M267 218.3h14.8M344.4 218.3h3.7M429.1 203.6v3.7M71.9 222h-7.4v3.7M160.3 222h11M259.7 225.7h22.1v3.7M344.4 222h3.7M344.4 225.7h3.7"/>
<path d="M344.4 229.4h3.7M344.4 233.1h3.7M344.4 236.7h3.7M429.1 222v3.7M248.6 255.2v55.2M259.7 255.2h22.1M344.4 255.2h3.7M344.4 251.5h3.7M344.4 258.8h3.7M175 266.2v3.7M281.8 262.5h-22.1v3.7M344.4 262.5h3.7"/>
<path d="M344.4 266.2h3.7M344.4 269.9h3.7M344.4 273.6h3.7M344.4 277.2h3.7M425.4 269.9v3.7M64.5 288.3v14.7h40.5v-3.7M64.5 284.6h14.7M75.5 284.6v3.7M75.5 299.3v3.7M90.3 295.7v14.7M101.3 284.6h7.4M105 284.6v3.7"/>
<path d="M175 284.6v11.1h3.7M175 288.3h3.7M344.4 284.6h3.7M344.4 295.7h7.3M344.4 288.3h3.7M344.4 292h3.7M344.4 299.3h7.3M425.4 284.6v7.4M178.7 310.4h-3.7v3.7M248.6 303h33.2M344.4 303h7.3M425.4 306.7v3.7"/>
<path d="M259.7 358.3h3.7M285.5 358.3h3.6M116.1 361.9v3.7h3.6M116.1 369.3h3.6M119.7 373h-3.6v3.7M145.5 373h3.7v7.4M145.5 369.3h3.7M149.2 361.9v3.7h-3.7M259.7 373h3.7M259.7 365.6h3.7M259.7 361.9h3.7M259.7 369.3h3.7"/>
<path d="M259.7 376.7h3.7M285.5 373h3.6M285.5 365.6h3.6M285.5 361.9h3.6M285.5 369.3h3.6M285.5 376.7h3.6M359.1 373h3.7M359.1 365.6h3.7M359.1 361.9h3.7M359.1 369.3h3.7M359.1 376.7h3.7M259.7 380.4h3.7"/>
<path d="M285.5 380.4h3.6M359.1 380.4h3.7"/>
</g>
<g fill="#0dab76" stroke="#0dab76" stroke-width=".27">
<circle cx="90.3" cy="303" r=".74"/>
<circle cx="75.5" cy="303" r=".74"/>
<circle cx="248.6" cy="303" r=".74"/>
<circle cx="175" cy="310.4" r=".74"/>
<circle cx="105" cy="284.6" r=".74"/>
<circle cx="270.7" cy="255.2" r=".74"/>
<circle cx="270.7" cy="262.5" r=".74"/>
<circle cx="175" cy="288.3" r=".74"/>
<circle cx="175" cy="295.7" r=".74"/>
<circle cx="281.8" cy="225.7" r=".74"/>
<circle cx="75.5" cy="284.6" r=".74"/>
</g>
<text font-size="26" fill="#808080" x="38.7" y="155.7">MINIMAL CIRCUIT OF ATMEGA328P</text>
<g font-size="13.2" fill="#808080">
<text x="49.8" y="177.8">USB Supply</text>
<text x="149.2" y="177.8">SWITCH</text>
<text x="274.4" y="174.1">Connections</text>
<text x="399.6" y="174.1">PWR LED</text>
<text x="307.6" y="188.9">to</text>
<text x="274.4" y="203.6">ATmega328P</text>
<text x="399.6" y="247.8">LED_Uno</text>
<text x="46.1" y="262.5">5V Regulator</text>
<text x="152.9" y="258.8">RESET</text>
<text x="410.7" y="262.5">Builtin</text>
<text x="82.9" y="343.5">ISP Programmer</text>
<text x="241.3" y="343.5">Digital Pins</text>
<text x="333.3" y="343.5">Analog Pins</text>
</g>
<g font-size="5.2" fill="#c90d0c">
<text x="198.9" y="232.1" transform="rotate(-90 198.9 232.1)">2mm Slide Switch</text>
<text x="429.1" y="361.9">DESIGNER: Pranav Srinivas</text>
<text x="427.2" y="374.8">TITLE: ATmega328P Minimal Ckt</text>
<text x="427.2" y="385.9">Document Number:</text>
<text x="554.3" y="385.9">REV:</text>
<text x="427.2" y="400.6">Date:10-12-2019</text>
<text x="530.4" y="400.6">Sheet:</text>
<text x="550.6" y="400.6">1/1</text>
</g>
<g font-size="3.6" fill="#808080">
<text x="430.4" y="186.7" transform="rotate(-90 430.4 186.7)">5V</text>
<text x="65.8" y="201.4" transform="rotate(-90 65.8 201.4)">5VUSB</text>
<text x="75.5" y="203.6">J1</text>
<text x="146.1" y="201.2">5VUSB</text>
<text x="153.6" y="212.3">5V</text>
<text x="285.5" y="213.5">U2</text>
<text x="252.7" y="219.6">RESET</text>
<text x="146.8" y="223.3">5VBAT</text>
<text x="253" y="227">5V</text>
<text x="60.5" y="232.3">GND</text>
<text x="75.5" y="229.4">2013499-1</text>
<text x="425.4" y="233.1">GND</text>
<text x="177.2" y="267.5">5V</text>
<text x="110.9" y="285.9">5VBAT</text>
<text x="77.2" y="291.3">C3</text>
<text x="180.9" y="289.6">RESET</text>
<text x="77.2" y="298.6">1uF</text>
<text x="86.6" y="295.7">IC7805</text>
<text x="190.5" y="303.8" transform="rotate(-90 190.5 303.8)">S1</text>
<text x="285.5" y="310.4">328P</text>
<text x="86.2" y="317">GND</text>
<text x="244.9" y="317.8">GND</text>
<text x="421.7" y="317.8">GND</text>
<text x="171.3" y="321.4">GND</text>
<text x="74" y="363.2">MISO(DIGITAL_PIN_12)</text>
<text x="151.4" y="363.2">5V</text>
<text x="75.8" y="370.6">SCK(DIGITAL_PIN_13)</text>
<text x="151.4" y="370.6">MOSI(DIGITAL_PIN_11)</text>
<text x="101.7" y="378">RESET</text>
<text x="145.5" y="387.7">GND</text>
<text x="273" y="387.7">SV2</text>
<text x="368.8" y="387.7">SV1</text>
</g>
<g font-size="3.1" fill="#808080">
<text x="168.4" y="199.4">PIN1</text>
<text x="182" y="201">PIN1</text>
<text x="73.3" y="206.8">1</text>
<text x="78.9" y="208.4">VBUS</text>
<text x="73.3" y="210.5">2</text>
<text x="73.3" y="214.1">3</text>
<text x="78.9" y="212.1">D-</text>
<text x="78.9" y="215.8">D+</text>
<text x="168.4" y="210.5">PIN2</text>
<text x="182" y="212.1">PIN2</text>
<text x="73.3" y="217.8">4</text>
<text x="73.3" y="221.5">5</text>
<text x="78.9" y="219.4">ID</text>
<text x="98.2" y="221.5">6*6</text>
<text x="168.4" y="221.5">PIN3</text>
<text x="280.3" y="217.8">1</text>
<text x="288.8" y="219.4">PC6(/RESET)</text>
<text x="320.9" y="219.4">PC0(ADC0)</text>
<text x="341.2" y="221.5">24</text>
<text x="341.2" y="217.8">23</text>
<text x="78.9" y="223.1">GND</text>
<text x="88.2" y="223.1">SLD</text>
<text x="182" y="223.1">PIN3</text>
<text x="281.5" y="225.2">20</text>
<text x="288.8" y="226.8">AVCC</text>
<text x="320.9" y="226.8">PC2(ADC2)</text>
<text x="320.9" y="223.1">PC1(ADC1)</text>
<text x="341.2" y="225.2">25</text>
<text x="283.2" y="228.9">7</text>
<text x="288.8" y="230.5">VCC</text>
<text x="320.9" y="230.5">PC3(ADC3)</text>
<text x="341.2" y="232.5">27</text>
<text x="341.2" y="228.9">26</text>
<text x="281.5" y="239.9">21</text>
<text x="313.6" y="234.2">PC4(ADC4/SDA)</text>
<text x="314" y="237.8">PC5(ADC5/SCL)</text>
<text x="341.2" y="236.2">28</text>
<text x="288.8" y="241.5">AREF</text>
<text x="341.2" y="251">2</text>
<text x="283.2" y="254.6">9</text>
<text x="288.8" y="256.3">PB6(XTAL1/TOSC1)</text>
<text x="322.6" y="252.6">PD0(RXD)</text>
<text x="323" y="256.3">PD1(TXD)</text>
<text x="341.2" y="254.6">3</text>
<text x="281.5" y="262">10</text>
<text x="288.8" y="263.6">PB7(XTAL2/TOSC2)</text>
<text x="322.4" y="263.6">PD3(INT1)</text>
<text x="322.4" y="259.9">PD2(INT0)</text>
<text x="341.2" y="262">5</text>
<text x="341.2" y="258.3">4</text>
<text x="318.3" y="267.3">PD4(XCK/T0)</text>
<text x="341.2" y="269.4">11</text>
<text x="341.2" y="265.7">6</text>
<text x="322.3" y="274.7">PD6(AIN0)</text>
<text x="325.5" y="271">PD5(T1)</text>
<text x="341.2" y="273.1">12</text>
<text x="322.3" y="278.3">PD7(AIN1)</text>
<text x="341.2" y="276.7">13</text>
<text x="60.5" y="287.8">1</text>
<text x="60.5" y="284.1">2</text>
<text x="83.8" y="285.5">IN</text>
<text x="91.2" y="285.5">OUT</text>
<text x="324.2" y="285.7">PB0(ICP)</text>
<text x="341.2" y="287.8">15</text>
<text x="341.2" y="284.1">14</text>
<text x="87.3" y="290.9">GND</text>
<text x="315.9" y="293.1">PB2(SS/OC1B)</text>
<text x="320.9" y="289.4">PB1(OC1A)</text>
<text x="341.2" y="291.5">16</text>
<text x="174.5" y="298.8" transform="rotate(-90 174.5 298.8)">2</text>
<text x="178.1" y="298.8" transform="rotate(-90 178.1 298.8)">1</text>
<text x="314.2" y="296.8">PB3(MOSI/OC2)</text>
<text x="341.2" y="298.8">18</text>
<text x="341.2" y="295.1">17</text>
<text x="280.3" y="302.5">8*2</text>
<text x="288.8" y="304.1">GND</text>
<text x="321.4" y="300.4">PB4(MISO)</text>
<text x="323" y="304.1">PB5(SCK)</text>
<text x="341.2" y="302.5">19</text>
<text x="174.5" y="309" transform="rotate(-90 174.5 309)">4</text>
<text x="178.1" y="309" transform="rotate(-90 178.1 309)">3</text>
<text x="265.6" y="357.8">1</text>
<text x="281.5" y="357.8">2</text>
<text x="125.7" y="365.1">1</text>
<text x="137.9" y="365.1">2</text>
<text x="265.6" y="361.4">3</text>
<text x="265.6" y="365.1">5</text>
<text x="281.5" y="361.4">4</text>
<text x="281.5" y="365.1">6</text>
<text x="365" y="361.4">1</text>
<text x="365" y="365.1">2</text>
<text x="125.7" y="368.8">3</text>
<text x="137.9" y="368.8">4</text>
<text x="265.6" y="368.8">7</text>
<text x="281.5" y="368.8">8</text>
<text x="365" y="368.8">3</text>
<text x="125.7" y="372.5">5</text>
<text x="137.9" y="372.5">6</text>
<text x="264.1" y="376.2">11</text>
<text x="265.6" y="372.5">9</text>
<text x="281.5" y="372.5">10</text>
<text x="281.5" y="376.2">12</text>
<text x="365" y="372.5">4</text>
<text x="365" y="376.2">5</text>
<text x="263.9" y="379.8">13</text>
<text x="281.5" y="379.8">14</text>
<text x="365" y="379.8">6</text>
</g>
<text font-size="2.6" fill="#c90d0c" x="74.7" y="291.4" transform="rotate(-90 74.7 291.4)">+</text>
<g font-size="2.1" fill="#808080">
<text x="349.7" y="219.1">A0</text>
<text x="349.7" y="222.8">A1</text>
<text x="349.7" y="226.4">A2</text>
<text x="349.7" y="230.1">A3</text>
<text x="349.7" y="233.8">A4</text>
<text x="349.7" y="237.5">A5</text>
<text x="349.7" y="252.2">DIGITAL_PIN_0</text>
<text x="349.7" y="255.9">DIGITAL_PIN_1</text>
<text x="349.7" y="259.6">DIGITAL_PIN_2</text>
<text x="349.7" y="263.3">DIGITAL_PIN_3</text>
<text x="349.7" y="266.9">DIGITAL_PIN_4</text>
<text x="349.7" y="270.6">DIGITAL_PIN_5</text>
<text x="349.7" y="274.3">DIGITAL_PIN_6</text>
<text x="427.1" y="270.6">SCK(DIGITAL_PIN_13)</text>
<text x="349.7" y="278">DIGITAL_PIN_7</text>
<text x="349.7" y="285.4">DIGITAL_PIN_8</text>
<text x="349.7" y="289">DIGITAL_PIN_9</text>
<text x="349.7" y="292.7">DIGITAL_PIN_10</text>
<text x="353.4" y="296.4">MOSI(DIGITAL_PIN_11)</text>
<text x="353.4" y="300.1">MISO(DIGITAL_PIN_12)</text>
<text x="353.4" y="303.8">SCK(DIGITAL_PIN_13)</text>
<text x="243.2" y="359">DIGITAL_PIN_0</text>
<text x="290.8" y="359">DIGITAL_PIN_1</text>
<text x="243.2" y="362.7">DIGITAL_PIN_2</text>
<text x="290.8" y="362.7">DIGITAL_PIN_3</text>
<text x="354.9" y="362.7">A0</text>
<text x="243.2" y="366.4">DIGITAL_PIN_4</text>
<text x="243.2" y="370.1">DIGITAL_PIN_6</text>
<text x="290.8" y="366.4">DIGITAL_PIN_5</text>
<text x="290.8" y="370.1">DIGITAL_PIN_7</text>
<text x="354.9" y="366.4">A1</text>
<text x="354.9" y="370.1">A2</text>
<text x="242" y="377.4">DIGITAL_PIN_10</text>
<text x="243.2" y="373.7">DIGITAL_PIN_8</text>
<text x="290.8" y="373.7">DIGITAL_PIN_9</text>
<text x="290.8" y="377.4">MOSI(DIGITAL_PIN_11)</text>
<text x="354.9" y="373.7">A3</text>
<text x="354.9" y="377.4">A4</text>
<text x="235.4" y="381.1">MISO(DIGITAL_PIN_12)</text>
<text x="290.8" y="381.1">SCK(DIGITAL_PIN_13)</text>
<text x="354.9" y="381.1">A5</text>
</g>
</svg>
